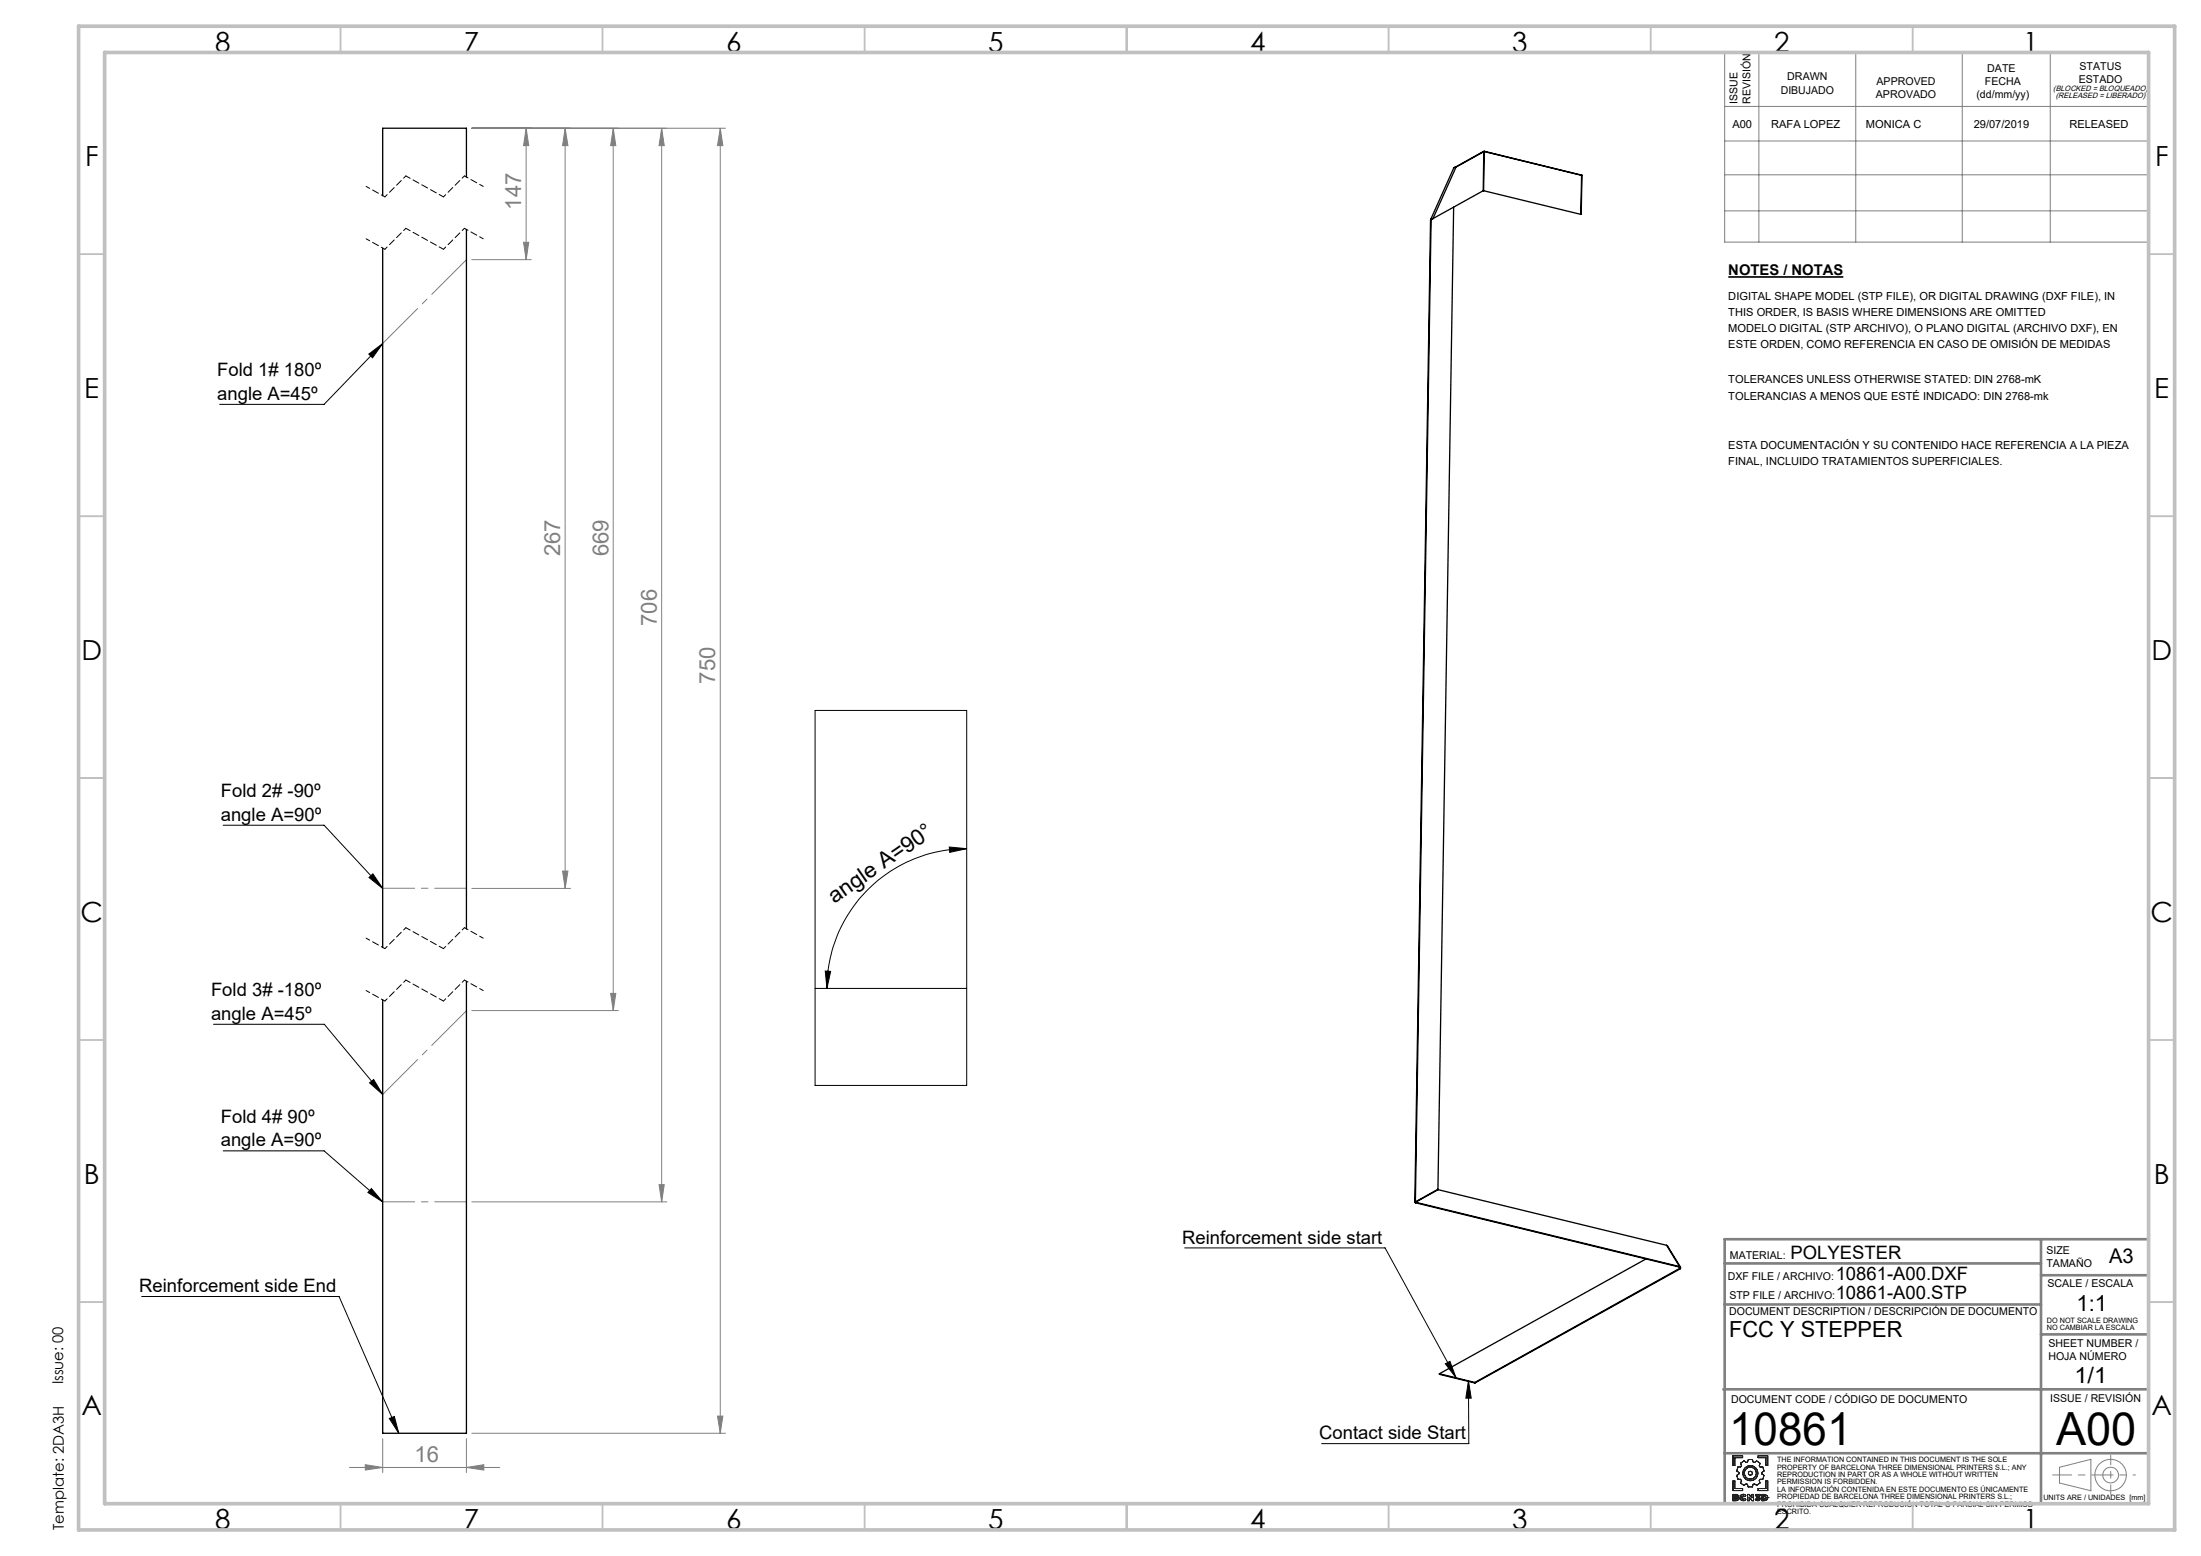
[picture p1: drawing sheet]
<svg xmlns="http://www.w3.org/2000/svg" width="420mm" height="297mm" viewBox="0 0 420 297" stroke-linecap="round" stroke-linejoin="round" font-family="sans-serif">
<path d="M329.8 52.9h22" fill="none" stroke="#000" stroke-width=".32"/>
<g fill="none" stroke="#000" stroke-width=".19">
<path d="M70.4 67.6l2.6-2-1.9 2.7zM73 65.6l-11.2 11.6h-19.9M155.5 135.6h29v71.6h-29zM42.6 157.5h19.2l11.2 12.1M70.4 167.5l.8-.7 1.8 2.8zM181.2 161.7l3.3 .3-3.3 .7zM184.5 162a26.7 26.7 0 0 0-26.7 26.7M40.7 195.5h21.2l11.1 13.4M155.5 188.7h29M157.5 185.3l1 .1-.7 3.3zM42.6 219.7h19.2l11.2 9.7M70.5 206.7l.8-.6 1.7 2.8z"/>
<path d="M70.9 226.9l2.1 2.5-2.8-1.8zM226.1 238.2h38.2l13.5 24.8M27 247.5h37.7l11.4 26.1M74.3 270.8l.9-.4 .9 3.2zM275.8 260.3l.9-.4 1.1 3.1zM280.2 263.6l.5 3.3h-1zM280.2 263.6l.1 12h-28.1"/>
</g>
<g fill="none" stroke="#191924" stroke-width=".19">
<path d="M330.7 277.9h1.8v.3h-1.5v1.5h-.3zM332.1 279.3l.7-.5 .4 .3 .3-.1 .1-.4h.8l.1 .4 .3 .1 .4-.3 .7 .5-.2 .5 .2 .2h.5l.2 .8-.4 .3v.2l.4 .3-.2 .8h-.5l-.2 .2 .1 .5-.6 .4-.4-.3-.3 .1-.1 .5h-.8l-.2-.5-.2-.1-.4 .3-.7-.4 .2-.5-.2-.2h-.5l-.2-.8 .4-.3v-.2l-.4-.3 .2-.8h.5l.2-.2zM335.5 277.9h1.8v1.8h-.3v-1.5h-1.5zM330.7 282.7h.3v1.4h1.5v.4h-1.8zM331 285.5l.4 .1-.4 .1zM331 286l.4 .1-.4 .1zM331.3 285.3l.3 .1 .1 .1M331.3 285.3h.2l.2 .2M331.3 285.3h-.6v1.2l.9-.1 .2-.3M331.4 285.6h.1M331.4 286.1h.1M331.7 285.5l-.2 .3 .3 .3"/>
<path d="M331.7 285.5h.1M331.8 286.1h.1M332 285.9l.2 .3 .4 .3 .6-.3M332 285.9l.1 .3 .2 .2a.69 .69 0 0 0 .9-.2M332 285.9h.1M332.4 285.9l.1 .2 .2 .1 .2-.2M332.4 285.9l.1 .2 .4-.1M332.4 285.9h.1M332.9 285.7l-.2-.2-.3 .1v.3M332.9 285.7l-.4-.1-.1 .3M332.9 286l.3 .2M333.2 285.5l-.5-.3-.5 .2-.2 .5"/>
<path d="M333.2 285.5a.67 .67 0 0 0-1.1 0l-.1 .4M333.2 285.5l-.3 .2M333.5 285.3h.3l.5 .6v-.6h.3v1.2h-.3l-.5-.7v.7h-.3zM335.1 286l.3 .2 .2-.1-.2 .1zM335.1 286l-.2 .2M335.5 284.1h1.5v-1.4h.3v1.8h-1.8zM335.6 286.1l-.4-.2v-.2l.3-.2h-.5v-.2h.8v.2l-.2 .2 .3 .4M335.6 286.1h.1M335.9 286.1l-.2 .3-.3 .1-.5-.3M335.9 286.1l-.2 .3-.4 .1-.4-.3M335.9 286.1h.1M336.2 285.3h.5l.5 .2 .2 .4-.3 .4-.9 .2z"/>
<path d="M336.6 285.5l.3 .1v.5h-.3zM337 285.9h.1M337.4 285.9h.1"/>
<circle cx="334" cy="281.2" r=".39"/>
<circle cx="334" cy="281.2" r="1.45"/>
<circle cx="334" cy="281.2" r="1.14"/>
</g>
<g fill="none" stroke="#808080" stroke-width=".19">
<path d="M329.1 10h80.9v36.2h-80.9zM335.6 10v36.2M354.1 10v36.2M374.4 10v36.2M391.2 10v36.2M90 24.5h48.4M100.4 24.5v25.1M100.4 24.5l.5 3.3h-1zM107.8 24.5v145.1M107.8 24.5l.6 3.3h-1zM117 24.5v168.4M117 24.5l.5 3.3h-1z"/>
<path d="M126.3 24.5v204.9M126.3 24.5l.5 3.3h-1zM137.4 24.5v249.1M137.4 24.5l.5 3.3h-1zM329.1 20.3h80.9M329.1 26.9h80.9M329.1 33.4h80.9M90 49.6h11.4M99.9 46.2h1l-.5 3.4zM329.1 40.2h80.9M90 169.6h18.9M107.4 166.3h1l-.6 3.3z"/>
<path d="M90 192.9h28M116.5 189.6h1l-.5 3.3zM90 229.4h37.2M125.8 226.1h1l-.5 3.3zM69.7 279.6l3.3 .5-3.3 .5zM73 274.6v6.5M89 274.6v6.5M90 273.6h48.4M136.9 270.3h1l-.5 3.3zM66.7 280.1h28.7M89 280.1l3.3-.5v1zM393 280.1l6-1.6v6l-6-1.4z"/>
<circle cx="402.7" cy="281.6" r="3"/>
<circle cx="402.8" cy="281.5" r="1.49"/>
</g>
<path d="M73.4 37.6l-3.5-2M92.2 35.6l-3.6-2M73.4 47.6l-3.5-2M92.2 45.6l-3.6-2M92.2 179.1l-3.6-2M73.4 191.1l-3.5-2M73.4 181.1l-3.5-2M92.2 189.1l-3.6-2" fill="none" stroke="#000" stroke-width=".19" stroke-dasharray="1.3 .6" stroke-dashoffset=".5"/>
<path d="M77.4 33.6l-4 4M88.6 33.6l-4 4M77.4 43.6l-4 4M88.6 43.6l-4 4M77.4 177.1l-4 4M88.6 177.1l-4 4M77.4 187.1l-4 4M88.6 187.1l-4 4" fill="none" stroke="#000" stroke-width=".19" stroke-dasharray="1.3 .6" stroke-dashoffset=".7"/>
<path d="M84.6 37.6l-7.2-4M84.6 47.6l-7.2-4M84.6 191.1l-7.2-4M84.6 181.1l-7.2-4" fill="none" stroke="#000" stroke-width=".19" stroke-dasharray="1.3 .6" stroke-dashoffset=".3"/>
<path d="M89 169.5h-16M89 229.4h-16" fill="none" stroke="#808080" stroke-width=".19" stroke-dasharray="15.2 1.3 1.3 1.3" stroke-dashoffset="9.1"/>
<path d="M89 49.5l-16 16M89 192.9l-16 16" fill="none" stroke="#808080" stroke-width=".19" stroke-dasharray="15.2 1.3 1.3 1.3" stroke-dashoffset="5.8"/>
<path d="M391.7 281.5h11.1" fill="none" stroke="#808080" stroke-width=".19" stroke-dasharray="15.2 1.3 1.3 1.3" stroke-dashoffset="11.6"/>
<path d="M402.8 281.5h4.7" fill="none" stroke="#808080" stroke-width=".19" stroke-dasharray="15.2 1.3 1.3 1.3" stroke-dashoffset="14.8"/>
<path d="M402.8 277.8v7.4" fill="none" stroke="#808080" stroke-width=".19" stroke-dasharray="15.2 1.3 1.3 1.3" stroke-dashoffset="13.4"/>
<path d="M329.1 236.5h80.9v50.5h-80.9zM389.5 236.5v50.5M329.1 249h60.4M329.1 241.2h60.4M389.5 243.4h20.5M389.5 254.7h20.5M328.9 265.2h81.1M329.1 277.4h80.9" fill="none" stroke="#808080" stroke-width=".5"/>
<g fill="none" stroke="#c0c0c0" stroke-width=".35">
<path d="M65 5v5M115 5v5M165 5v5M215 5v5M265 5v5M315 5v5M365 5v5M15 48.5h5M410 48.5h5M15 98.5h5M410 98.5h5M15 148.5h5"/>
<path d="M410 148.5h5M15 198.5h5M410 198.5h5M15 248.5h5M410 248.5h5M65 287v5M115 287v5M165 287v5M215 287v5M265 287v5M315 287v5M365 287v5"/>
</g>
<path d="M15 5h400v287h-400zM20 10h390v277h-390z" fill="none" stroke="#c0c0c0" stroke-width=".7"/>
<g fill="#000">
<path d="M181.2 161.7l3.3 .3-3.3 .7zM157.5 185.3l1 .1-.7 3.3z"/>
<path d="M74.3 270.8l.9-.4 .9 3.2zM70.9 226.9l2.1 2.5-2.8-1.8zM70.5 206.7l.8-.6 1.7 2.8zM70.4 167.5l.8-.7 1.8 2.8zM70.4 67.6l2.6-2-1.9 2.7zM275.8 260.3l.9-.4 1.1 3.1zM280.2 263.6l.5 3.3h-1z"/>
</g>
<g fill="#808080">
<path d="M89 280.1l3.3-.5v1zM69.7 279.6l3.3 .5-3.3 .5z"/>
<path d="M136.9 270.3h1l-.5 3.3zM137.4 24.5l.5 3.3h-1z"/>
<path d="M100.4 24.5l.5 3.3h-1zM99.9 46.2h1l-.5 3.4zM107.8 24.5l.6 3.3h-1zM107.4 166.3h1l-.6 3.3zM117 24.5l.5 3.3h-1zM116.5 189.6h1l-.5 3.3zM126.3 24.5l.5 3.3h-1zM125.8 226.1h1l-.5 3.3z"/>
</g>
<g fill="none" stroke="#000" stroke-width=".25">
<path d="M89 33.8v-9.3h-16v12.9M277.4 39.5l-3 187.5M277.4 32l-4.4 9.9M277.7 31.9h.1M277.8 31.9l-.4 .2M277.8 31.9l-4.4 9.8M283 36.4h.1M283 36.4l-9.6 5.3M283 28.9l.1 .1M283 28.9l-5.3 3M283.1 36.4l18.6 4.5M283.1 29l-5.3 2.9"/>
<path d="M283.1 29l-.1 7.4M283.2 28.9l-.1 .1M283.2 28.9l-.1 7.5M283.2 28.9l18.6 4.6M283.3 28.9h-.3M283.3 28.9l18.6 4.5M283.3 28.9h-.1M301.8 33.5l-.1 7.4M301.9 33.4l-.1 .1M301.9 33.4l-.2 7.5M73 47.4v133.5M89 43.8v133.5"/>
<path d="M273 42h.1M273 42l-3 187.4M273.1 42l-3 187.4M273.2 41.9l-.1 .1M273.4 41.7l-.3 .3M273.4 41.7l-.3 .1-.1 .2M89 187.3v86.3h-16v-82.8M270 229.4l.1 .2M270 229.4h.1M270.1 229.4v.1M270.1 229.6l50.4 12.3M270.1 229.5v.1"/>
<path d="M270.1 229.5l50.4 12.3M274.4 227v.1M274.4 227l-4.3 2.4M274.4 227.1l-4.3 2.4M274.4 227.1l43.6 10.6M318 237.7l2.7 4.2M318 237.7l2.5 4.1M314.1 240.3l-39.4 21.9M320.4 241.9l.2 .2M320.5 241.8a.24 .24 0 0 1 .2 .2 .24 .24 0 0 1-.1 .2M320.5 241.9l.1 .2M320.5 241.8v.1"/>
<path d="M320.6 242.2l-39.2 21.8M320.6 242.1l-39.2 21.8M320.6 242.1v.1M274.7 262.2l6.7 1.7M274.7 262.2v.1l6.7 1.7M281.4 263.9v.1"/>
</g>
<g font-size="8.7">
<text x="330" y="275.9">10861</text>
<text x="392.3" y="275.9">A00</text>
</g>
<g font-size="5.3">
<text x="41" y="9.9">8</text>
<text x="88.5" y="9.9">7</text>
<text x="138.5" y="9.9">6</text>
<text x="188.5" y="9.9">5</text>
<text x="238.5" y="9.9">4</text>
<text x="288.5" y="9.9">3</text>
<text x="338.5" y="9.9">2</text>
<text x="386" y="9.9">1</text>
<text x="16.2" y="31.7">F</text>
<text x="411.2" y="31.7">F</text>
<text x="16.1" y="75.9">E</text>
<text x="411.1" y="75.9">E</text>
<text x="15.5" y="125.9">D</text>
<text x="410.5" y="125.9">D</text>
<text x="15.4" y="175.9">C</text>
<text x="410.4" y="175.9">C</text>
<text x="16" y="225.9">B</text>
<text x="411" y="225.9">B</text>
<text x="15.5" y="270.2">A</text>
<text x="410.5" y="270.2">A</text>
<text x="41" y="291.9">8</text>
<text x="88.5" y="291.9">7</text>
<text x="138.5" y="291.9">6</text>
<text x="188.5" y="291.9">5</text>
<text x="238.5" y="291.9">4</text>
<text x="288.5" y="291.9">3</text>
<text x="338.5" y="291.9">2</text>
<text x="386" y="291.9">1</text>
</g>
<g font-size="4.2" fill="#808080">
<text x="99.5" y="40" transform="rotate(-90 99.5 40)">147</text>
<text x="106.9" y="106.2" transform="rotate(-90 106.9 106.2)">267</text>
<text x="116.1" y="106.2" transform="rotate(-90 116.1 106.2)">669</text>
<text x="125.3" y="119.5" transform="rotate(-90 125.3 119.5)">706</text>
<text x="136.5" y="130.5" transform="rotate(-90 136.5 130.5)">750</text>
<text x="79.1" y="279.1">16</text>
</g>
<g font-size="4.2">
<text x="159.2" y="172.5" transform="rotate(-35 159.2 172.5)">angle A=90°</text>
<text x="396.2" y="250.3">1:1</text>
<text x="330" y="255.2">FCC Y STEPPER</text>
<text x="395.8" y="264">1/1</text>
</g>
<text font-size="3.9" x="402.5" y="241.1">A3</text>
<g font-size="3.5">
<text x="41.4" y="71.8">Fold 1# 180º</text>
<text x="41.4" y="76.3">angle A=45º</text>
<text x="42.1" y="152.1">Fold 2# -90º</text>
<text x="42.1" y="156.7">angle A=90º</text>
<text x="40.3" y="190.1">Fold 3# -180º</text>
<text x="40.3" y="194.6">angle A=45º</text>
<text x="42.1" y="214.3">Fold 4# 90º</text>
<text x="42.1" y="218.8">angle A=90º</text>
<text x="225.6" y="237.4">Reinforcement side start</text>
<text x="341.7" y="240.4">POLYESTER</text>
<text x="350.3" y="244.3">10861-A00.DXF</text>
<text x="26.6" y="246.7">Reinforcement side End</text>
<text x="350.3" y="247.9">10861-A00.STP</text>
<text x="251.7" y="274.8">Contact side Start</text>
</g>
<g font-size="2.8">
<text x="329.8" y="52.6">NOTES / NOTAS</text>
<text x="12.1" y="264.2" transform="rotate(-90 12.1 264.2)">Issue: 00</text>
<text x="12.2" y="292" transform="rotate(-90 12.2 292)">Template: 2DA3H</text>
</g>
<g font-size="2.1">
<text x="339.8" y="17.9">DIBUJADO</text>
<text x="341.1" y="15.4">DRAWN</text>
<text x="358.1" y="16.3">APPROVED</text>
<text x="378.8" y="16.3">FECHA</text>
<text x="379.2" y="13.8">DATE</text>
<text x="396.7" y="15.8">ESTADO</text>
<text x="396.8" y="13.3">STATUS</text>
<text x="331.5" y="19.8" transform="rotate(-90 331.5 19.8)">ISSUE</text>
<text x="334" y="19.8" transform="rotate(-90 334 19.8)">REVISIÓN</text>
<text x="357.9" y="18.8">APROVADO</text>
<text x="377.1" y="18.8">(dd/mm/yy)</text>
<text x="330.6" y="24.3">A00</text>
<text x="338" y="24.3">RAFA LOPEZ</text>
<text x="356.1" y="24.3">MONICA C</text>
<text x="376.6" y="24.3">29/07/2019</text>
<text x="394.9" y="24.3">RELEASED</text>
<text x="329.8" y="57.2">DIGITAL SHAPE MODEL (STP FILE), OR DIGITAL DRAWING (DXF FILE), IN</text>
<text x="329.8" y="60.3">THIS ORDER, IS BASIS WHERE DIMENSIONS ARE OMITTED</text>
<text x="329.8" y="63.4">MODELO DIGITAL (STP ARCHIVO), O PLANO DIGITAL (ARCHIVO DXF), EN</text>
<text x="329.8" y="66.5">ESTE ORDEN, COMO REFERENCIA EN CASO DE OMISIÓN DE MEDIDAS</text>
<text x="329.8" y="73.2">TOLERANCES UNLESS OTHERWISE STATED: DIN 2768-mK</text>
<text x="329.8" y="76.3">TOLERANCIAS A MENOS QUE ESTÉ INDICADO: DIN 2768-mk</text>
<text x="329.8" y="85.7">ESTA DOCUMENTACIÓN Y SU CONTENIDO HACE REFERENCIA A LA PIEZA</text>
<text x="329.8" y="88.8">FINAL, INCLUIDO TRATAMIENTOS SUPERFICIALES.</text>
<text x="390.5" y="239.4">SIZE</text>
<text x="329.7" y="244.3">DXF FILE / ARCHIVO:</text>
<text x="330.1" y="240.4">MATERIAL:</text>
<text x="390.5" y="241.9">TAMAÑO</text>
<text x="390.7" y="245.6">SCALE / ESCALA</text>
<text x="330" y="251">DOCUMENT DESCRIPTION / DESCRIPCIÓN DE DOCUMENTO</text>
<text x="330" y="247.9">STP FILE / ARCHIVO:</text>
<text x="390.9" y="257.1">SHEET NUMBER /</text>
<text x="390.9" y="259.6">HOJA NÚMERO</text>
<text x="330.3" y="267.7">DOCUMENT CODE / CÓDIGO DE DOCUMENTO</text>
<text x="391.2" y="267.5">ISSUE / REVISIÓN</text>
</g>
<g font-size="1.5">
<text x="391.8" y="17.4">(BLOCKED = BLOQUEADO)</text>
<text x="392.3" y="18.8">(RELEASED = LIBERADO)</text>
</g>
<g font-size="1.4">
<text x="390.6" y="252.5">DO NOT SCALE DRAWING</text>
<text x="390.6" y="253.9">NO CAMBIAR LA ESCALA</text>
<text x="339.1" y="279.1">THE INFORMATION CONTAINED IN THIS DOCUMENT IS THE SOLE</text>
<text x="339.1" y="280.5">PROPERTY OF BARCELONA THREE DIMENSIONAL PRINTERS S.L.; ANY</text>
<text x="339.1" y="281.9">REPRODUCTION IN PART OR AS A WHOLE WITHOUT WRITTEN</text>
<text x="339.1" y="283.3">PERMISSION IS FORBIDDEN.</text>
<text x="339.1" y="284.7">LA INFORMACIÓN CONTENIDA EN ESTE DOCUMENTO ES ÚNICAMENTE</text>
<text x="339.1" y="286.1">PROPIEDAD DE BARCELONA THREE DIMENSIONAL PRINTERS S.L.;</text>
<text x="339.1" y="287.6">PROHIBIDA CUALQUIER REPRODUCIÓN TOTAL O PARCIAL SIN PERMISO</text>
<text x="389.9" y="286.3">UNITS ARE / UNIDADES [mm]</text>
<text x="339.1" y="289">ESCRITO.</text>
</g>
</svg>
